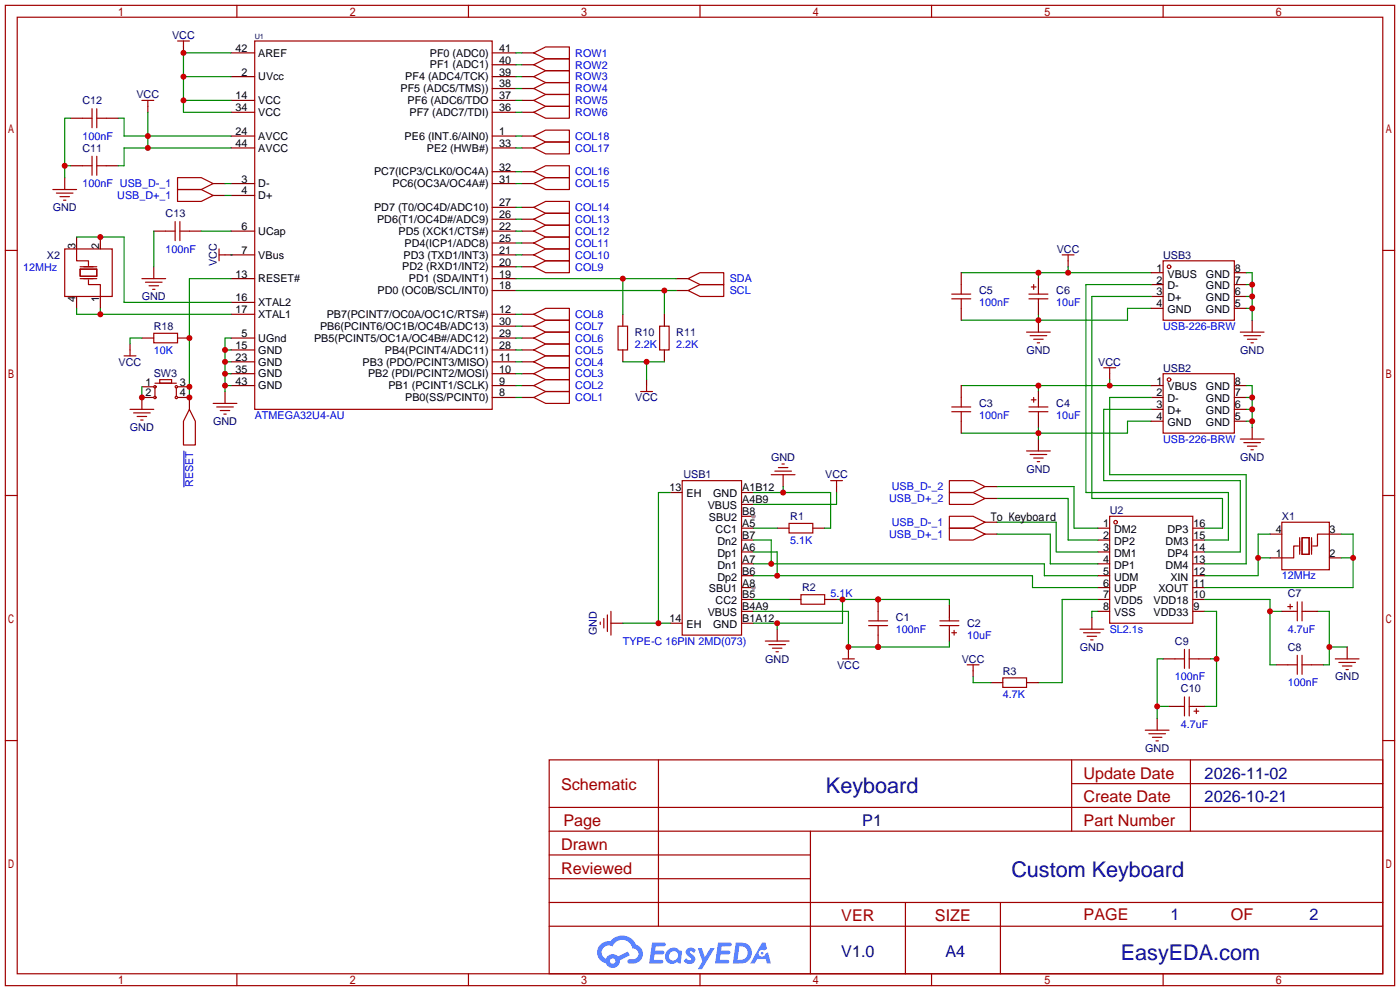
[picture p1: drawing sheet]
<svg xmlns="http://www.w3.org/2000/svg" width="299mm" height="212mm" viewBox="0 0 299 212" stroke-linecap="round" stroke-linejoin="round" font-family="sans-serif">
<g fill="none" stroke="#a10000" stroke-width=".25">
<path d="M1.1 1.1h297.2v209.6h-297.2zM3.7 3.7h292.1v204.5h-292.1zM50.7 1.1v2.6M100.2 1.1v2.6M149.7 1.1v2.6M199.3 1.1v2.6M248.8 1.1v2.6M1.1 53.5h2.6M295.8 53.5h2.5M1.1 105.9h2.6M295.8 105.9h2.5M1.1 158.3h2.6"/>
<path d="M295.8 158.3h2.5M117.5 162.4h178.3v45.8h-178.3zM117.5 177.7h178.3M117.5 172.6h178.3M140.8 162.4v35.6M173.4 177.7v30.5M229.2 162.4v15.3M229.2 167.5h66.6M254.6 162.4v15.3M117.5 182.8h55.9M117.5 198h178.3M117.5 192.9h178.3"/>
<path d="M117.5 187.8h55.9M193.7 192.9v15.3M214 192.9v15.3M50.7 208.2v2.5M100.2 208.2v2.5M149.7 208.2v2.5M199.3 208.2v2.5M248.8 208.2v2.5"/>
</g>
<g fill="#5487ff">
<path d="M147 202.8a1.3 1.3 0 0 1 1.8 .3l-.4 .6a.54 .54 0 0 0-.9-.2l.1 .2a1.28 1.28 0 0 1 .8 2 1.53 1.53 0 0 1-2.2-.3l.6-.6 .7 .5a.31 .31 0 0 0 .4-.3 .31 .31 0 0 0-.3-.3 1.12 1.12 0 0 1-.6-1.9z"/>
<path d="M149.3 202.7h.8l.7 1.9 1.2-1.9h.9l-2.7 4.5h-.9l.9-1.7z"/>
<path d="M139.5 201.5h1.6a1.31 1.31 0 0 1 1.3 .2 .4 .4 0 0 1-.4 .6h-1.7l-.2 .9h1.7a.4 .4 0 0 1 .3 .4 .4 .4 0 0 1-.4 .4h-1.7l-.2 1.2h1.4a.46 .46 0 0 1 .5 .1 .46 .46 0 0 1 .1 .5l-.3 .2h-2.6z"/>
<path d="M153.6 201.5h1.6a1.32 1.32 0 0 1 1.3 .2 .39 .39 0 0 1-.4 .6h-1.7l-.2 .9h1.7a.4 .4 0 0 1 .3 .4 .4 .4 0 0 1-.4 .4h-1.7l-.1 1.2h1.3a.46 .46 0 0 1 .5 .1 .46 .46 0 0 1 .1 .5l-.3 .2h-2.6z"/>
<path d="M163 201.5h.7l.4 1.3-.7 .4a.75 .75 0 0 0-1.1 .3 .75 .75 0 0 0 .5 1 .75 .75 0 0 0 1-.6l.5-.3 .6 2.4h-.9l-.2-1h-1.8l-.6 1h-.9z"/>
<path d="M157.4 201.5l-.6 4.5h1.4a2.27 2.27 0 0 0 2.6-2.3 2.27 2.27 0 0 0-2.7-2.2zM158.2 202.3a1.5 1.5 0 0 1 1.8 1.5 1.5 1.5 0 0 1-2 1.4h-.3z"/>
<path d="M142.8 203.1a1.6 1.6 0 0 0-.3 2.3 1.6 1.6 0 0 0 2.3 .2l.8 .4 .3-2.5-.2-.3h-.4a1.58 1.58 0 0 0-2.5-.1zM143.4 203.6a.98 .98 0 0 1 1.6 .5 .98 .98 0 0 1-1 1.2 .94 .94 0 0 1-.9-.6 .94 .94 0 0 1 .3-1.1z"/>
<path d="M128.4 201.9a2.37 2.37 0 0 0 1.2 4 1.54 1.54 0 0 0 1.8 1 1.54 1.54 0 0 0 1.2-1.6l2.1-1.1-.4-.8-2.1 1.1a1.57 1.57 0 0 0-2.6 .4 1.5 1.5 0 0 1-.7-2.1 1.5 1.5 0 0 1 2.1-.5 2.23 2.23 0 0 1 2.3-1.4 2.23 2.23 0 0 1 2 1.8 1.16 1.16 0 0 1 1.3 1.1 1.16 1.16 0 0 1-1.1 1.3h-.7a.47 .47 0 0 0-.6 .3 .47 .47 0 0 0 .4 .6 2.17 2.17 0 0 0 2.6-1 2.17 2.17 0 0 0-.4-2.7l-.8-.4a3.2 3.2 0 0 0-5.4-.7l-1.2 .1zM130.5 205.4a.58 .58 0 0 1 1.1 0 .58 .58 0 0 1-1.1 0z"/>
<circle cx="163" cy="203.8" r=".28"/>
</g>
<g fill="none" stroke="#a10000" stroke-width=".25">
<path d="M145.9 102.7h12.7v33.1h-12.7zM237.4 110.4h17.7v22.8h-17.7zM231 134.5h5.1M231.8 135.3h3.5M232.5 136h2.1M233.3 136.8h.5"/>
<circle cx="238.6" cy="111.6" r=".38"/>
</g>
<g fill="none" stroke="#870000" stroke-width=".25">
<path d="M158.6 105.3h2.6M158.6 107.8h2.6M158.6 110.4h2.6M234.8 112.9h2.6M234.8 115.4h2.6M234.8 118h2.6M255.1 112.9h2.6M255.1 115.4h2.6M255.1 118h2.6M233.6 132v2.5M234.8 120.5h2.6M234.8 123.1h2.6"/>
<path d="M234.8 125.6h2.6M234.8 128.1h2.6M234.8 130.7h2.6M255.1 120.5h2.6M255.1 123.1h2.6M255.1 125.6h2.6M255.1 128.1h2.6M255.1 130.7h2.6"/>
</g>
<path d="M234.8 130.7h-1.2v1.3M234.8 128.1h-7.6v17.8h-5.1" fill="none" stroke="#008700" stroke-width=".25"/>
<circle cx="161.2" cy="110.4" r=".51" fill="#999"/>
<path d="M158.6 112.9h2.6M158.6 115.4h2.6M158.6 118h2.6M158.6 120.5h2.6M158.6 123.1h2.6M158.6 125.6h2.6" fill="none" stroke="#870000" stroke-width=".25"/>
<circle cx="161.2" cy="125.6" r=".51" fill="#999"/>
<path d="M143.4 105.3h2.5M130.7 133.2h2.5M143.4 133.2h2.5M158.6 128.1h2.6M158.6 130.7h2.6M158.6 133.2h2.6" fill="none" stroke="#870000" stroke-width=".25"/>
<path d="M128.4 133v.5M129.2 132.2v2M129.9 131.4v3.6M130.7 130.7v5.1" fill="none" stroke="#a10000" stroke-width=".25"/>
<path d="M143.4 105.3h-2.6v27.9M133.2 133.2h10.2" fill="none" stroke="#008700" stroke-width=".25"/>
<circle cx="140.8" cy="133.2" r=".63" fill="#c00"/>
<path d="M166.2 134.5v2.5" fill="none" stroke="#870000" stroke-width=".25"/>
<path d="M163.7 137h5.1M164.5 137.8h3.5M165.2 138.6h2.1M166 139.3h.5" fill="none" stroke="#a10000" stroke-width=".25"/>
<path d="M166.2 133.2v1.3M178.9 128.1h24.2v1.3M180.2 128.1v5.1h-19" fill="none" stroke="#008700" stroke-width=".25"/>
<g fill="#c00">
<circle cx="166.2" cy="133.2" r=".63"/>
<circle cx="180.2" cy="128.1" r=".63"/>
<circle cx="187.8" cy="128.1" r=".63"/>
</g>
<path d="M168.8 111.9h5.1v2h-5.1zM171.3 127.1h5.1v2.1h-5.1zM181.5 139.6v1.2M180.2 140.8h2.6" fill="none" stroke="#a10000" stroke-width=".25"/>
<path d="M166.2 112.9h2.6M173.9 112.9h2.5M168.8 128.1h2.5M176.4 128.1h2.5M181.5 138.3v1.3" fill="none" stroke="#870000" stroke-width=".25"/>
<path d="M161.2 128.1h7.6M161.2 130.7h20.3v7.6h21.6v-1.3" fill="none" stroke="#008700" stroke-width=".25"/>
<g fill="#c00">
<circle cx="181.5" cy="138.3" r=".63"/>
<circle cx="187.8" cy="138.3" r=".63"/>
</g>
<path d="M167.5 101.5v2.5" fill="none" stroke="#870000" stroke-width=".25"/>
<path d="M166.5 99.9h2M167.3 99.2h.5M165 101.5h5.1M165.7 100.7h3.6" fill="none" stroke="#a10000" stroke-width=".25"/>
<path d="M161.2 105.3h16.5v7.6h-1.3M167.5 104v1.3" fill="none" stroke="#008700" stroke-width=".25"/>
<circle cx="167.5" cy="105.3" r=".63" fill="#c00"/>
<path d="M161.2 112.9h5M161.2 115.4h3.8v5.1M178.9 105.3v2.5h-17.7M161.2 120.5h62.2v2.6h11.4" fill="none" stroke="#008700" stroke-width=".25"/>
<path d="M178.9 104v1.3" fill="none" stroke="#870000" stroke-width=".25"/>
<path d="M177.7 102.7h2.5M178.9 102.7v1.3" fill="none" stroke="#a10000" stroke-width=".25"/>
<circle cx="165" cy="120.5" r=".63" fill="#c00"/>
<path d="M161.2 118h5v5.1M161.2 123.1h59.7v2.5h13.9" fill="none" stroke="#008700" stroke-width=".25"/>
<circle cx="166.2" cy="123.1" r=".63" fill="#c00"/>
<path d="M222.1 68.5v2.5M222.1 93.9v2.5" fill="none" stroke="#870000" stroke-width=".25"/>
<path d="M219.6 71h5.1M220.3 71.8h3.6M221.1 72.5h2M221.9 73.3h.5M219.6 96.4h5.1M220.3 97.2h3.6M221.1 97.9h2M221.9 98.7h.5" fill="none" stroke="#a10000" stroke-width=".25"/>
<path d="M222.1 91.3v2.6M246.3 90h-5.1v2.6h-35.6" fill="none" stroke="#008700" stroke-width=".25"/>
<circle cx="222.1" cy="92.6" r=".63" fill="#c00"/>
<path d="M222.1 67.2v1.3M246.3 65.9h-5.1v2.6h-35.6" fill="none" stroke="#008700" stroke-width=".25"/>
<circle cx="222.1" cy="68.5" r=".63" fill="#c00"/>
<path d="M228.5 55.8v1.2M237.4 79.9v1.3" fill="none" stroke="#870000" stroke-width=".25"/>
<path d="M227.2 54.5h2.5M228.5 54.5v1.3M236.1 78.6h2.5M237.4 78.6v1.3" fill="none" stroke="#a10000" stroke-width=".25"/>
<path d="M205.6 58.3h40.7M222.1 58.3v1.3M228.5 57v1.3" fill="none" stroke="#008700" stroke-width=".25"/>
<g fill="#c00">
<circle cx="228.5" cy="58.3" r=".63"/>
<circle cx="222.1" cy="58.3" r=".63"/>
</g>
<path d="M205.6 82.4h40.7M222.1 82.4v1.3M237.4 81.2v1.2" fill="none" stroke="#008700" stroke-width=".25"/>
<g fill="#c00">
<circle cx="237.4" cy="82.4" r=".63"/>
<circle cx="222.1" cy="82.4" r=".63"/>
</g>
<g fill="none" stroke="#a10000" stroke-width=".25">
<path d="M248.8 55.8h15.2v12.7h-15.2zM248.8 79.9h15.2v12.7h-15.2zM265.3 71h5.1M266.1 71.8h3.5M266.8 72.5h2.1M267.6 73.3h.5M265.3 93.9h5.1M266.1 94.6h3.5M266.8 95.4h2.1M267.6 96.1h.5"/>
<circle cx="250.1" cy="57" r=".38"/>
<circle cx="250.1" cy="81.2" r=".38"/>
</g>
<g fill="none" stroke="#870000" stroke-width=".25">
<path d="M246.3 58.3h2.5M264 58.3h2.6M246.3 60.8h2.5M246.3 63.4h2.5M246.3 65.9h2.5M264 60.8h2.6M264 63.4h2.6M264 65.9h2.6M267.8 68.5v2.5M246.3 82.4h2.5M246.3 85h2.5M246.3 87.5h2.5"/>
<path d="M246.3 90h2.5M264 82.4h2.6M264 85h2.6M264 87.5h2.6M264 90h2.6M267.8 91.3v2.6"/>
</g>
<path d="M266.6 90h1.2M266.6 82.4h1.2v8.9M266.6 87.5h1.2M266.6 85h1.2" fill="none" stroke="#008700" stroke-width=".25"/>
<g fill="#c00">
<circle cx="267.8" cy="90" r=".63"/>
<circle cx="267.8" cy="87.5" r=".63"/>
<circle cx="267.8" cy="85" r=".63"/>
</g>
<path d="M266.6 58.3h1.2v10.2M266.6 60.8h1.2M266.6 63.4h1.2M266.6 65.9h1.2" fill="none" stroke="#008700" stroke-width=".25"/>
<g fill="#c00">
<circle cx="267.8" cy="60.8" r=".63"/>
<circle cx="267.8" cy="63.4" r=".63"/>
<circle cx="267.8" cy="65.9" r=".63"/>
</g>
<path d="M246.3 63.4h-12.7v43.2h27.9v6.3h-3.8M246.3 60.8h-14v44.5h30.5v10.1h-5.1M246.3 85h-8.9v16.5h29.2v19h-8.9M246.3 87.5h-10.2v15.2h29.2v15.3h-7.6M213.2 114.2h11.5v6.3h10.1M213.2 111.6h12.7v6.4h8.9M213.2 106.6h15.3v8.8h6.3M213.2 104h16.5v8.9h5.1M269.1 119.3h2.6M271.7 114.2h-2.6v8.9h-11.4" fill="none" stroke="#008700" stroke-width=".25"/>
<path d="M16.4 50.7v2.5M21.5 50.7v2.5M16.4 63.4v2.5M21.5 63.4v2.5M271.7 114.2h2.5M271.7 119.3h2.5M284.4 114.2h2.5M284.4 119.3h2.5" fill="none" stroke="#870000" stroke-width=".25"/>
<path d="M13.8 53.2h10.2v10.2h-10.2zM16.4 53.2v2.6h2.5v1M17.1 57.5h3.6v1.6h-3.6zM17.1 59.6h3.6M17.1 57h3.6M18.9 59.8v1h2.6v2.6M274.2 111.6h10.2v10.2h-10.2zM277.7 116.7h-1v2.6h-2.5M278 114.9v3.6M278.5 114.9h1.5v3.6h-1.5zM280.5 114.9v3.6M284.4 114.2h-2.6v2.5h-1" fill="none" stroke="#a10000" stroke-width=".25"/>
<circle cx="269.1" cy="119.3" r=".63" fill="#c00"/>
<path d="M286.9 114.2h2.5v11.4h-31.7M286.9 119.3h2.5" fill="none" stroke="#008700" stroke-width=".25"/>
<circle cx="289.4" cy="119.3" r=".63" fill="#c00"/>
<path d="M205.6 58.3v2.5M205.6 65.9v2.6M205.6 82.4v2.6M205.6 90v2.6M210.7 114.2h2.5M210.7 111.6h2.5M210.7 106.6h2.5M210.7 104h2.5M187.8 128.1v2.6" fill="none" stroke="#870000" stroke-width=".25"/>
<path d="M203.6 62.9h4M203.6 63.9h4M205.6 60.8v2.1M205.6 63.9v2M203.6 87h4M203.6 88h4M205.6 85v2M205.6 88v2M203.1 112.9h5.1l2.5 1.3-2.5 1.2h-5.1zM203.1 110.4h5.1l2.5 1.2-2.5 1.3h-5.1zM203.1 105.3h5.1l2.5 1.3-2.5 1.2h-5.1zM203.1 102.7h5.1l2.5 1.3-2.5 1.3h-5.1z" fill="none" stroke="#a10000" stroke-width=".25"/>
<circle cx="187.8" cy="128.1" r=".63" fill="#c00"/>
<path d="M187.8 135.8v2.5" fill="none" stroke="#870000" stroke-width=".25"/>
<circle cx="187.8" cy="138.3" r=".63" fill="#c00"/>
<path d="M185.8 132.7h4.1M185.8 133.7h4.1M187.8 130.7v2M187.8 133.7v2.1M253.4 138.8v4.1M254.4 138.8v4.1M251.3 140.8h2.1M254.4 140.8h2M275.5 142.1h2M277.5 140.1v4M278.5 140.1v4M278.5 142.1h2" fill="none" stroke="#a10000" stroke-width=".25"/>
<path d="M248.8 140.8h2.5M256.4 140.8h2.6M272.9 142.1h2.6M280.5 142.1h2.6" fill="none" stroke="#870000" stroke-width=".25"/>
<path d="M257.7 128.1h14v14h1.2M271.7 130.7h2.5" fill="none" stroke="#008700" stroke-width=".25"/>
<circle cx="271.7" cy="130.7" r=".63" fill="#c00"/>
<path d="M281.8 130.7h2.6v11.4h-1.3M284.4 138.3h3.8" fill="none" stroke="#008700" stroke-width=".25"/>
<circle cx="284.4" cy="138.3" r=".63" fill="#c00"/>
<path d="M288.2 138.3v2.5" fill="none" stroke="#870000" stroke-width=".25"/>
<path d="M285.6 140.8h5.1M286.4 141.6h3.5M287.1 142.4h2.1M287.9 143.1h.5" fill="none" stroke="#a10000" stroke-width=".25"/>
<path d="M257.7 130.7h2.5v20.3h-2.5M259 140.8h1.2" fill="none" stroke="#008700" stroke-width=".25"/>
<circle cx="260.2" cy="140.8" r=".63" fill="#c00"/>
<path d="M247.5 153.5v2.6" fill="none" stroke="#870000" stroke-width=".25"/>
<path d="M245 156.1h5.1M245.7 156.8h3.6M246.5 157.6h2M247.3 158.4h.5" fill="none" stroke="#a10000" stroke-width=".25"/>
<path d="M247.5 151h2.6M248.8 140.8h-1.3v12.7" fill="none" stroke="#008700" stroke-width=".25"/>
<circle cx="247.5" cy="151" r=".63" fill="#c00"/>
<g fill="none" stroke="#a10000" stroke-width=".25">
<path d="M54.5 8.8h50.8v78.7h-50.8zM147.2 59.6l2.5-1.3h5.1v2.5h-5.1zM147.2 62.1l2.5-1.3h5.1v2.6h-5.1zM220.1 62.9h4.1M220.1 63.9h4.1M220.6 61.3h1M221.1 60.8v1M222.1 62.1v.8M222.1 63.9v.7M220.1 87h4.1M220.1 88h4.1M220.6 85.5h1"/>
<path d="M221.1 85v1M222.1 86.2v.8M222.1 88v.8M201 133.7h4.1M201 132.7h4.1M203.1 132v.7M203.1 133.7v.8M203.6 135.3h1M204.1 134.7v1.1M275.5 129.7h1M276 129.2v1M276.7 130.7h.8"/>
<path d="M277.5 128.7v4M278.5 128.7v4M278.5 130.7h.8M206.9 142.1h2.5M208.2 142.1v1.3M214.5 144.9h5.1v2h-5.1zM252.6 151h.8M253.4 149v4M254.4 149v4M254.4 151h.7M255.4 152h1M255.9 151.5v1"/>
</g>
<g fill="none" stroke="#870000" stroke-width=".25">
<path d="M49.4 16.4h5.1M49.4 11.3h5.1M105.3 16.4h5.1M105.3 11.3h5.1M105.3 13.8h5.1M105.3 18.9h5.1M49.4 31.6h5.1M49.4 39.2h5.1M49.4 29.1h5.1M49.4 21.5h5.1M49.4 24h5.1M105.3 31.6h5.1"/>
<path d="M105.3 39.2h5.1M105.3 36.7h5.1M105.3 29.1h5.1M105.3 21.5h5.1M105.3 24h5.1M49.4 59.6h5.1M49.4 54.5h5.1M49.4 49.4h5.1M49.4 41.8h5.1M105.3 59.6h5.1M105.3 57h5.1M105.3 54.5h5.1"/>
<path d="M105.3 51.9h5.1M105.3 49.4h5.1M105.3 46.9h5.1M105.3 44.3h5.1M144.7 59.6h2.5M222.1 59.6v2.5M49.4 77.3h5.1M49.4 67.2h5.1M49.4 74.8h5.1M49.4 79.9h5.1M49.4 72.3h5.1M49.4 64.6h5.1"/>
<path d="M105.3 77.3h5.1M105.3 67.2h5.1M105.3 74.8h5.1M105.3 79.9h5.1M105.3 72.3h5.1M105.3 69.7h5.1M105.3 62.1h5.1M144.7 62.1h2.5M222.1 64.6v2.6M49.4 82.4h5.1M105.3 82.4h5.1M105.3 85h5.1"/>
<path d="M222.1 83.7v2.5M222.1 88.8v2.5M203.1 129.4v2.6M203.1 134.5v2.5M274.2 130.7h2.5M279.3 130.7h2.5M208.2 143.4v1.3M212 145.9h2.5M219.6 145.9h2.5M250.1 151h2.5M255.1 151h2.6"/>
</g>
<path d="M110.4 62.1h34.3M142.1 62.1v5.1M208.2 144.7v1.2h3.8" fill="none" stroke="#008700" stroke-width=".25"/>
<circle cx="142.1" cy="62.1" r=".63" fill="#c00"/>
<g fill="none" stroke="#870000" stroke-width=".25">
<path d="M111.6 11.3h2.6M111.6 13.8h2.6M111.6 16.4h2.6M111.6 18.9h2.6M45.6 39.2h2.5M111.6 39.2h2.6M111.6 36.7h2.6M111.6 29.1h2.6M111.6 31.6h2.6M111.6 21.5h2.6M111.6 24h2.6M45.6 41.8h2.5"/>
<path d="M111.6 57h2.6M111.6 54.5h2.6M111.6 51.9h2.6M111.6 49.4h2.6M111.6 46.9h2.6M111.6 44.3h2.6M111.6 79.9h2.6M111.6 77.3h2.6M111.6 74.8h2.6M111.6 72.3h2.6M111.6 69.7h2.6M111.6 67.2h2.6"/>
<path d="M48.1 83.7v2.5M111.6 85h2.6M111.6 82.4h2.6"/>
</g>
<g fill="none" stroke="#a10000" stroke-width=".25">
<path d="M114.2 11.3l2.5-1.3h5.1v2.6h-5.1zM114.2 13.8l2.5-1.2h5.1v2.5h-5.1zM114.2 16.4l2.5-1.3h5.1v2.6h-5.1zM114.2 18.9l2.5-1.2h5.1v2.5h-5.1zM38 38h5.1l2.5 1.2-2.5 1.3h-5.1zM114.2 39.2l2.5-1.2h5.1v2.5h-5.1zM114.2 36.7l2.5-1.3h5.1v2.6h-5.1zM114.2 29.1l2.5-1.3h5.1v2.6h-5.1zM114.2 31.6l2.5-1.2h5.1v2.5h-5.1zM114.2 21.5l2.5-1.3h5.1v2.5h-5.1zM114.2 24l2.5-1.3h5.1v2.6h-5.1zM38 40.5h5.1l2.5 1.3-2.5 1.3h-5.1z"/>
<path d="M114.2 57l2.5-1.2h5.1v2.5h-5.1zM114.2 54.5l2.5-1.3h5.1v2.6h-5.1zM114.2 51.9l2.5-1.2h5.1v2.5h-5.1zM114.2 49.4l2.5-1.3h5.1v2.6h-5.1zM114.2 46.9l2.5-1.3h5.1v2.5h-5.1zM114.2 44.3l2.5-1.2h5.1v2.5h-5.1zM114.2 79.9l2.5-1.3h5.1v2.6h-5.1zM114.2 77.3l2.5-1.2h5.1v2.5h-5.1zM114.2 74.8l2.5-1.3h5.1v2.6h-5.1zM114.2 72.3l2.5-1.3h5.1v2.5h-5.1zM114.2 69.7l2.5-1.2h5.1v2.5h-5.1zM114.2 67.2l2.5-1.3h5.1v2.6h-5.1z"/>
<path d="M45.6 86.2h5.1M46.4 87h3.5M47.1 87.8h2M47.9 88.5h.5M114.2 85l2.5-1.3h5.1v2.5h-5.1zM114.2 82.4l2.5-1.2h5.1v2.5h-5.1z"/>
</g>
<path d="M48.1 39.2h1.3M48.1 41.8h1.3M48.1 79.9h1.3M48.1 77.3h1.3M48.1 74.8h1.3M49.4 72.3h-1.3v11.4M48.1 82.4h1.3" fill="none" stroke="#008700" stroke-width=".25"/>
<g fill="#c00">
<circle cx="48.1" cy="82.4" r=".63"/>
<circle cx="48.1" cy="79.9" r=".63"/>
<circle cx="48.1" cy="77.3" r=".63"/>
<circle cx="48.1" cy="74.8" r=".63"/>
</g>
<path d="M16.4 65.9v1.3h33M21.5 65.9v1.3" fill="none" stroke="#008700" stroke-width=".25"/>
<circle cx="21.5" cy="67.2" r=".63" fill="#c00"/>
<path d="M16.4 50.7h10.1v13.9h22.9" fill="none" stroke="#008700" stroke-width=".25"/>
<circle cx="21.5" cy="50.7" r=".63" fill="#c00"/>
<path d="M15.1 35.4h2.6M22.7 35.4h2.6M31.6 22.7v1.3" fill="none" stroke="#870000" stroke-width=".25"/>
<path d="M17.7 35.4h2M19.7 33.4v4.1M20.7 33.4v4.1M20.7 35.4h2M30.4 21.5h2.5M31.6 21.5v1.2" fill="none" stroke="#a10000" stroke-width=".25"/>
<path d="M25.3 25.3h1.2v3.8h22.9M31.6 24v7.6M49.4 31.6h-22.9v3.8h-1.2" fill="none" stroke="#008700" stroke-width=".25"/>
<g fill="#c00">
<circle cx="31.6" cy="31.6" r=".63"/>
<circle cx="31.6" cy="29.1" r=".63"/>
</g>
<path d="M13.8 38v2.5M15.1 25.3h2.6M22.7 25.3h2.6" fill="none" stroke="#870000" stroke-width=".25"/>
<path d="M17.7 25.3h2M19.7 23.2v4.1M20.7 23.2v4.1M20.7 25.3h2M11.3 40.5h5.1M12.1 41.3h3.5M12.8 42h2.1M13.6 42.8h.5" fill="none" stroke="#a10000" stroke-width=".25"/>
<path d="M13.8 35.4h1.3M15.1 25.3h-1.3v12.7" fill="none" stroke="#008700" stroke-width=".25"/>
<circle cx="13.8" cy="35.4" r=".63" fill="#c00"/>
<path d="M39.2 10v1.3" fill="none" stroke="#870000" stroke-width=".25"/>
<path d="M38 8.8h2.5M39.2 8.8v1.2" fill="none" stroke="#a10000" stroke-width=".25"/>
<path d="M39.2 16.4h10.2M49.4 11.3h-10.2v12.7h10.2M39.2 21.5h10.2" fill="none" stroke="#008700" stroke-width=".25"/>
<g fill="#c00">
<circle cx="39.2" cy="21.5" r=".63"/>
<circle cx="39.2" cy="16.4" r=".63"/>
<circle cx="39.2" cy="11.3" r=".63"/>
</g>
<path d="M32.9 49.4h2.5M32.9 57v2.6M40.5 49.4h2.6M48.1 54.5h1.3M133.2 67.2v2.5M133.2 74.8v2.5M142.1 67.2v2.5M142.1 74.8v2.5M40.5 85v2.5" fill="none" stroke="#870000" stroke-width=".25"/>
<g fill="none" stroke="#a10000" stroke-width=".25">
<path d="M30.4 59.6h5M35.4 49.4h2.1M37.5 47.4v4M38.5 47.4v4M38.5 49.4h2M46.9 53.2v2.6M46.9 54.5h1.2M31.1 60.3h3.6M31.9 61.1h2M32.6 61.8h.5M132.2 69.7h2v5.1h-2zM141.1 69.7h2v5.1h-2z"/>
<path d="M40.5 87.5l1.3 2.5v5.1h-2.6v-5.1z"/>
</g>
<g fill="none" stroke="#008700" stroke-width=".25">
<path d="M110.4 11.3h1.2M110.4 13.8h1.2M110.4 16.4h1.2M110.4 18.9h1.2M110.4 31.6h1.2M110.4 39.2h1.2M110.4 36.7h1.2M110.4 29.1h1.2M110.4 21.5h1.2M110.4 24h1.2M32.9 49.4v7.6M43.1 49.4h6.3"/>
<path d="M49.4 54.5h.1M49.4 59.6h-8.9v25.4M110.4 49.4h1.2M110.4 57h1.2M110.4 54.5h1.2M110.4 51.9h1.2M110.4 46.9h1.2M110.4 44.3h1.2M110.4 59.6h34.3M133.2 59.6v7.6M110.4 67.2h1.2M110.4 79.9h1.2"/>
<path d="M110.4 77.3h1.2M110.4 74.8h1.2M110.4 72.3h1.2M110.4 69.7h1.2M110.4 85h1.2M110.4 82.4h1.2"/>
</g>
<path d="M39.3 96.4v7.7" fill="none" stroke="#00f" stroke-width=".21"/>
<circle cx="133.2" cy="59.6" r=".63" fill="#c00"/>
<path d="M138.3 81.2v1.2" fill="none" stroke="#870000" stroke-width=".25"/>
<path d="M137 83.7h2.6M138.3 82.4v1.3" fill="none" stroke="#a10000" stroke-width=".25"/>
<path d="M133.2 77.3h8.9M138.3 77.3v3.9" fill="none" stroke="#008700" stroke-width=".25"/>
<circle cx="138.3" cy="77.3" r=".63" fill="#c00"/>
<path d="M38 85h2.5" fill="none" stroke="#870000" stroke-width=".25"/>
<circle cx="40.5" cy="85" r=".63" fill="#c00"/>
<path d="M38 82.7h2.5" fill="none" stroke="#870000" stroke-width=".25"/>
<circle cx="40.5" cy="82.7" r=".63" fill="#c00"/>
<path d="M30.4 82.7h2.5M32.9 85h-2.5v2.5" fill="none" stroke="#870000" stroke-width=".25"/>
<g fill="none" stroke="#a10000" stroke-width=".25">
<path d="M27.8 87.5h5.1M28.6 88.3h3.5M29.3 89h2.1M30.1 89.8h.5M33.1 81.9h4.6M33.1 82.9v1.8M34.2 81.2h2.5v.7h-2.5zM37.7 82.9v1.8"/>
<circle cx="33.1" cy="82.7" r=".25"/>
<circle cx="33.1" cy="85" r=".25"/>
<circle cx="37.7" cy="82.7" r=".25"/>
<circle cx="37.7" cy="85" r=".25"/>
</g>
<path d="M30.4 82.7v2.3" fill="none" stroke="#008700" stroke-width=".25"/>
<circle cx="30.4" cy="85" r=".63" fill="#c00"/>
<path d="M32.9 71.2h5.1v2.1h-5.1z" fill="none" stroke="#a10000" stroke-width=".25"/>
<path d="M38 72.3h2.5" fill="none" stroke="#870000" stroke-width=".25"/>
<circle cx="40.5" cy="72.3" r=".63" fill="#c00"/>
<path d="M27.8 73.5v1.3M30.4 72.3h2.5" fill="none" stroke="#870000" stroke-width=".25"/>
<path d="M26.5 76.1h2.6M27.8 74.8v1.3" fill="none" stroke="#a10000" stroke-width=".25"/>
<path d="M30.4 72.3h-2.6v1.2" fill="none" stroke="#008700" stroke-width=".25"/>
<g font-size="4.6" fill="#000080">
<text x="176.7" y="169.6">Keyboard</text>
<text x="216.3" y="187.4">Custom Keyboard</text>
<text x="239.8" y="205.2">EasyEDA.com</text>
</g>
<g font-size="3.5" fill="#a00000">
<text x="231.8" y="166.4">Update Date</text>
<text x="120" y="169">Schematic</text>
<text x="231.8" y="171.5">Create Date</text>
<text x="120.5" y="176.6">Page</text>
<text x="231.8" y="176.6">Part Number</text>
<text x="120" y="181.7">Drawn</text>
<text x="120" y="186.7">Reviewed</text>
<text x="180" y="196.9">VER</text>
<text x="200" y="196.9">SIZE</text>
<text x="231.8" y="196.6">PAGE</text>
<text x="263.3" y="196.6">OF</text>
</g>
<g font-size="3.5" fill="#000080">
<text x="257.7" y="166.4">2026-11-02</text>
<text x="257.7" y="171.5">2026-10-21</text>
<text x="184.4" y="176.6">P1</text>
<text x="250.4" y="196.6">1</text>
<text x="280.1" y="196.6">2</text>
<text x="180" y="204.5">V1.0</text>
<text x="202.2" y="204.5">A4</text>
</g>
<text font-size="2.5" x="212" y="111.4">To Keyboard</text>
<g font-size="2.3" fill="#000080">
<text x="36.8" y="8.3">VCC</text>
<text x="17.7" y="22.3">C12</text>
<text x="29.2" y="21">VCC</text>
<text x="17.7" y="32.4">C11</text>
<text x="11.3" y="45.1">GND</text>
<text x="35.4" y="46.4">C13</text>
<text x="10" y="55.3">X2</text>
<text x="46.4" y="56.9" transform="rotate(-90 46.4 56.9)">VCC</text>
<text x="226" y="54">VCC</text>
<text x="248.8" y="55.3">USB3</text>
<text x="30.3" y="64.2">GND</text>
<text x="209.4" y="62.9">C5</text>
<text x="225.9" y="62.9">C6</text>
<text x="32.9" y="70.5">R18</text>
<text x="135.8" y="71.8">R10</text>
<text x="144.7" y="71.8">R11</text>
<text x="219.6" y="75.6">GND</text>
<text x="265.3" y="75.6">GND</text>
<text x="25.4" y="78.2">VCC</text>
<text x="32.9" y="80.7">SW3</text>
<text x="234.9" y="78.2">VCC</text>
<text x="248.8" y="79.4">USB2</text>
<text x="135.9" y="85.8">VCC</text>
<text x="209.4" y="87">C3</text>
<text x="225.9" y="87">C4</text>
<text x="27.8" y="92.1">GND</text>
<text x="45.6" y="90.9">GND</text>
<text x="164.9" y="98.5">GND</text>
<text x="219.6" y="101">GND</text>
<text x="265.3" y="98.5">GND</text>
<text x="146.2" y="102.3">USB1</text>
<text x="176.5" y="102.3">VCC</text>
<text x="169" y="111.2">R1</text>
<text x="237.4" y="109.9">U2</text>
<text x="274.2" y="111.2">X1</text>
<text x="171.6" y="126.4">R2</text>
<text x="275.5" y="127.7">C7</text>
<text x="127.7" y="135.8" transform="rotate(-90 127.7 135.8)">GND</text>
<text x="191.6" y="132.8">C1</text>
<text x="206.9" y="134">C2</text>
<text x="251.3" y="137.8">C9</text>
<text x="163.7" y="141.7">GND</text>
<text x="179" y="142.9">VCC</text>
<text x="205.7" y="141.7">VCC</text>
<text x="231" y="139.1">GND</text>
<text x="275.5" y="139.1">C8</text>
<text x="214.5" y="144.2">R3</text>
<text x="252.6" y="148">C10</text>
<text x="285.6" y="145.5">GND</text>
<text x="245" y="160.7">GND</text>
</g>
<g font-size="2.3">
<text x="50.4" y="11.1">42</text>
<text x="106.8" y="11.1">41</text>
<text x="51.7" y="16.2">2</text>
<text x="55.2" y="17.2">UVcc</text>
<text x="55.2" y="12.1">AREF</text>
<text x="86.7" y="17.2">PF4 (ADC4/TCK)</text>
<text x="91.9" y="12.1">PF0 (ADC0)</text>
<text x="91.9" y="14.6">PF1 (ADC1)</text>
<text x="106.8" y="13.6">40</text>
<text x="106.8" y="16.2">39</text>
<text x="50.4" y="21.2">14</text>
<text x="50.4" y="23.8">34</text>
<text x="55.2" y="22.2">VCC</text>
<text x="85.7" y="19.7">PF5 (ADC5/TMS))</text>
<text x="87.2" y="22.2">PF6 (ADC6/TDO</text>
<text x="106.8" y="18.7">38</text>
<text x="106.8" y="21.2">37</text>
<text x="106.8" y="23.8">36</text>
<text x="50.4" y="28.9">24</text>
<text x="55.2" y="24.8">VCC</text>
<text x="55.2" y="29.9">AVCC</text>
<text x="86.6" y="29.9">PE6 (INT.6/AIN0)</text>
<text x="87.6" y="24.8">PF7 (ADC7/TDI)</text>
<text x="106.8" y="28.9">1</text>
<text x="50.4" y="31.4">44</text>
<text x="55.2" y="32.4">AVCC</text>
<text x="91.3" y="32.4">PE2 (HWB#)</text>
<text x="106.8" y="31.4">33</text>
<text x="51.7" y="39">3</text>
<text x="51.7" y="41.6">4</text>
<text x="55.2" y="40">D-</text>
<text x="80" y="37.5">PC7(ICP3/CLK0/OC4A)</text>
<text x="84" y="40">PC6(OC3A/OC4A#)</text>
<text x="106.8" y="39">31</text>
<text x="106.8" y="36.5">32</text>
<text x="55.2" y="42.6">D+</text>
<text x="80" y="45.1">PD7 (T0/OC4D/ADC10)</text>
<text x="80.7" y="47.6">PD6(T1/OC4D#/ADC9)</text>
<text x="106.8" y="46.6">26</text>
<text x="106.8" y="44.1">27</text>
<text x="16.2" y="53.2" transform="rotate(-90 16.2 53.2)">3</text>
<text x="21.2" y="53.2" transform="rotate(-90 21.2 53.2)">2</text>
<text x="51.7" y="49.2">6</text>
<text x="55.2" y="50.2">UCap</text>
<text x="85.3" y="50.2">PD5 (XCK1/CTS#)</text>
<text x="86.6" y="52.7">PD4(ICP1/ADC8)</text>
<text x="106.8" y="51.7">25</text>
<text x="106.8" y="49.2">22</text>
<text x="50.4" y="59.3">13</text>
<text x="51.7" y="54.3">7</text>
<text x="55.2" y="55.3">VBus</text>
<text x="86" y="57.8">PD2 (RXD1/INT2)</text>
<text x="86.3" y="55.3">PD3 (TXD1/INT3)</text>
<text x="106.8" y="59.3">19</text>
<text x="106.8" y="56.8">20</text>
<text x="106.8" y="54.3">21</text>
<text x="247.4" y="58.1">1</text>
<text x="249.7" y="59.3">VBUS</text>
<text x="258" y="59.3">GND</text>
<text x="264.2" y="58.1">8</text>
<text x="16.2" y="64.7" transform="rotate(-90 16.2 64.7)">4</text>
<text x="21.2" y="64.7" transform="rotate(-90 21.2 64.7)">1</text>
<text x="50.4" y="64.4">16</text>
<text x="55.2" y="60.3">RESET#</text>
<text x="55.2" y="65.4">XTAL2</text>
<text x="80.8" y="62.9">PD0 (OC0B/SCL/INT0)</text>
<text x="87.5" y="60.3">PD1 (SDA/INT1)</text>
<text x="106.8" y="61.9">18</text>
<text x="247.4" y="60.6">2</text>
<text x="247.4" y="63.1">3</text>
<text x="247.4" y="65.7">4</text>
<text x="249.7" y="61.9">D-</text>
<text x="249.7" y="64.4">D+</text>
<text x="258" y="64.4">GND</text>
<text x="258" y="61.9">GND</text>
<text x="264.2" y="65.7">5</text>
<text x="264.2" y="63.1">6</text>
<text x="264.2" y="60.6">7</text>
<text x="50.4" y="67">17</text>
<text x="55.2" y="68">XTAL1</text>
<text x="68.5" y="70.5">PB6(PCINT6/OC1B/OC4B/ADC13)</text>
<text x="69.9" y="68">PB7(PCINT7/OC0A/OC1C/RTS#)</text>
<text x="106.8" y="67">12</text>
<text x="106.8" y="69.5">30</text>
<text x="249.7" y="67">GND</text>
<text x="258" y="67">GND</text>
<text x="50.4" y="77.1">23</text>
<text x="50.4" y="74.6">15</text>
<text x="51.7" y="72">5</text>
<text x="55.2" y="75.6">GND</text>
<text x="55.2" y="73">UGnd</text>
<text x="67.2" y="73">PB5(PCINT5/OC1A/OC4B#/ADC12)</text>
<text x="82.3" y="75.6">PB4(PCINT4/ADC11)</text>
<text x="106.8" y="77.1">11</text>
<text x="106.8" y="74.6">28</text>
<text x="106.8" y="72">29</text>
<text x="31.1" y="82.5">1</text>
<text x="38.5" y="82.5">3</text>
<text x="50.4" y="79.7">35</text>
<text x="50.4" y="82.2">43</text>
<text x="55.2" y="78.1">GND</text>
<text x="55.2" y="80.7">GND</text>
<text x="55.2" y="83.2">GND</text>
<text x="77.6" y="78.1">PB3 (PDO/PCINT3/MISO)</text>
<text x="78.7" y="80.7">PB2 (PDI/PCINT2/MOSI)</text>
<text x="83.1" y="83.2">PB1 (PCINT1/SCLK)</text>
<text x="106.8" y="82.2">9</text>
<text x="106.8" y="79.7">10</text>
<text x="247.4" y="82.2">1</text>
<text x="249.7" y="83.5">VBUS</text>
<text x="258" y="83.5">GND</text>
<text x="264.2" y="82.2">8</text>
<text x="31.1" y="84.8">2</text>
<text x="38.5" y="84.8">4</text>
<text x="86.7" y="85.7">PB0(SS/PCINT0)</text>
<text x="106.8" y="84.7">8</text>
<text x="247.4" y="84.7">2</text>
<text x="247.4" y="87.3">3</text>
<text x="247.4" y="89.8">4</text>
<text x="249.7" y="86">D-</text>
<text x="249.7" y="88.5">D+</text>
<text x="258" y="88.5">GND</text>
<text x="258" y="86">GND</text>
<text x="264.2" y="89.8">5</text>
<text x="264.2" y="87.3">6</text>
<text x="264.2" y="84.7">7</text>
<text x="249.7" y="91.1">GND</text>
<text x="258" y="91.1">GND</text>
<text x="143.2" y="105.1">13</text>
<text x="146.9" y="106.3">EH</text>
<text x="152.6" y="106.3">GND</text>
<text x="158.7" y="105.1">A1B12</text>
<text x="158.7" y="107.6">A4B9</text>
<text x="151.4" y="108.9">VBUS</text>
<text x="151.7" y="111.4">SBU2</text>
<text x="153.1" y="113.9">CC1</text>
<text x="158.7" y="110.1">B8</text>
<text x="158.7" y="112.7">A5</text>
<text x="236" y="112.7">1</text>
<text x="238.3" y="113.9">DM2</text>
<text x="249.7" y="113.9">DP3</text>
<text x="255.3" y="112.7">16</text>
<text x="272.9" y="113.9">4</text>
<text x="284.4" y="113.9">3</text>
<text x="153.4" y="116.5">Dn2</text>
<text x="153.4" y="119">Dp1</text>
<text x="158.7" y="115.2">B7</text>
<text x="158.7" y="117.8">A6</text>
<text x="236" y="115.2">2</text>
<text x="236" y="117.8">3</text>
<text x="238.3" y="116.5">DP2</text>
<text x="238.3" y="119">DM1</text>
<text x="249.3" y="116.5">DM3</text>
<text x="249.7" y="119">DP4</text>
<text x="255.3" y="117.8">14</text>
<text x="255.3" y="115.2">15</text>
<text x="272.9" y="119">1</text>
<text x="284.4" y="119">2</text>
<text x="153.4" y="121.6">Dn1</text>
<text x="153.4" y="124.1">Dp2</text>
<text x="158.7" y="120.3">A7</text>
<text x="158.7" y="122.8">B6</text>
<text x="158.7" y="125.4">A8</text>
<text x="236" y="120.3">4</text>
<text x="236" y="122.8">5</text>
<text x="236" y="125.4">6</text>
<text x="238.3" y="121.6">DP1</text>
<text x="238.3" y="124.1">UDM</text>
<text x="249.3" y="121.6">DM4</text>
<text x="250.4" y="124.1">XIN</text>
<text x="255.3" y="125.4">11</text>
<text x="255.3" y="122.8">12</text>
<text x="255.3" y="120.3">13</text>
<text x="151.4" y="131.7">VBUS</text>
<text x="151.7" y="126.6">SBU1</text>
<text x="153.1" y="129.2">CC2</text>
<text x="158.7" y="127.9">B5</text>
<text x="158.7" y="130.5">B4A9</text>
<text x="236" y="127.9">7</text>
<text x="236" y="130.5">8</text>
<text x="238.3" y="126.6">UDP</text>
<text x="238.3" y="129.2">VDD5</text>
<text x="238.3" y="131.7">VSS</text>
<text x="246.8" y="131.7">VDD33</text>
<text x="246.8" y="129.2">VDD18</text>
<text x="247.8" y="126.6">XOUT</text>
<text x="255.3" y="130.5">9</text>
<text x="255.3" y="127.9">10</text>
<text x="143.2" y="133">14</text>
<text x="146.9" y="134.3">EH</text>
<text x="152.6" y="134.3">GND</text>
<text x="158.7" y="133">B1A12</text>
</g>
<g font-size="2.3" fill="#00f">
<text x="123.1" y="12.1">ROW1</text>
<text x="123.1" y="14.7">ROW2</text>
<text x="123.1" y="17.2">ROW3</text>
<text x="123.1" y="19.7">ROW4</text>
<text x="123.1" y="22.3">ROW5</text>
<text x="17.7" y="29.9">100nF</text>
<text x="123.1" y="29.9">COL18</text>
<text x="123.1" y="24.8">ROW6</text>
<text x="123.1" y="32.4">COL17</text>
<text x="17.7" y="40.1">100nF USB_D-_1</text>
<text x="123.1" y="40.1">COL15</text>
<text x="123.1" y="37.5">COL16</text>
<text x="25.1" y="42.6">USB_D+_1</text>
<text x="123.1" y="47.7">COL13</text>
<text x="123.1" y="45.1">COL14</text>
<text x="123.1" y="52.8">COL11</text>
<text x="123.1" y="50.2">COL12</text>
<text x="5" y="57.8">12MHz</text>
<text x="35.4" y="54">100nF</text>
<text x="123.1" y="57.8">COL9</text>
<text x="123.1" y="55.3">COL10</text>
<text x="156.1" y="60.4">SDA</text>
<text x="156.1" y="62.9">SCL</text>
<text x="209.4" y="65.5">100nF</text>
<text x="225.9" y="65.5">10uF</text>
<text x="123.1" y="70.5">COL7</text>
<text x="123.1" y="68">COL8</text>
<text x="248.8" y="70.5">USB-226-BRW</text>
<text x="32.9" y="75.6">10K</text>
<text x="123.1" y="75.6">COL5</text>
<text x="123.1" y="73.1">COL6</text>
<text x="135.8" y="74.3">2.2K</text>
<text x="144.7" y="74.3">2.2K</text>
<text x="123.1" y="83.2">COL2</text>
<text x="123.1" y="80.7">COL3</text>
<text x="123.1" y="78.2">COL4</text>
<text x="54.5" y="89.6">ATMEGA32U4-AU</text>
<text x="123.1" y="85.8">COL1</text>
<text x="209.4" y="89.6">100nF</text>
<text x="225.9" y="89.6">10uF</text>
<text x="248.8" y="94.7">USB-226-BRW</text>
<text x="41.3" y="104.1" transform="rotate(-90 41.3 104.1)">RESET</text>
<text x="190.2" y="107.4">USB_D+_2</text>
<text x="190.8" y="104.8">USB_D-_2</text>
<text x="190.8" y="112.4">USB_D-_1</text>
<text x="169" y="116.3">5.1K</text>
<text x="190.2" y="115">USB_D+_1</text>
<text x="274.2" y="123.9">12MHz</text>
<text x="177.7" y="127.7">5.1K</text>
<text x="133.2" y="137.8">TYPE-C 16PIN 2MD(073)</text>
<text x="191.6" y="135.3">100nF</text>
<text x="206.9" y="136.6">10uF</text>
<text x="237.4" y="135.3">SL2.1s</text>
<text x="275.5" y="135.3">4.7uF</text>
<text x="214.5" y="149.3">4.7K</text>
<text x="251.3" y="145.5">100nF</text>
<text x="275.5" y="146.7">100nF</text>
<text x="252.6" y="155.6">4.7uF</text>
</g>
<text font-size="1.6" fill="#000080" x="54.5" y="8.3">U1</text>
</svg>
